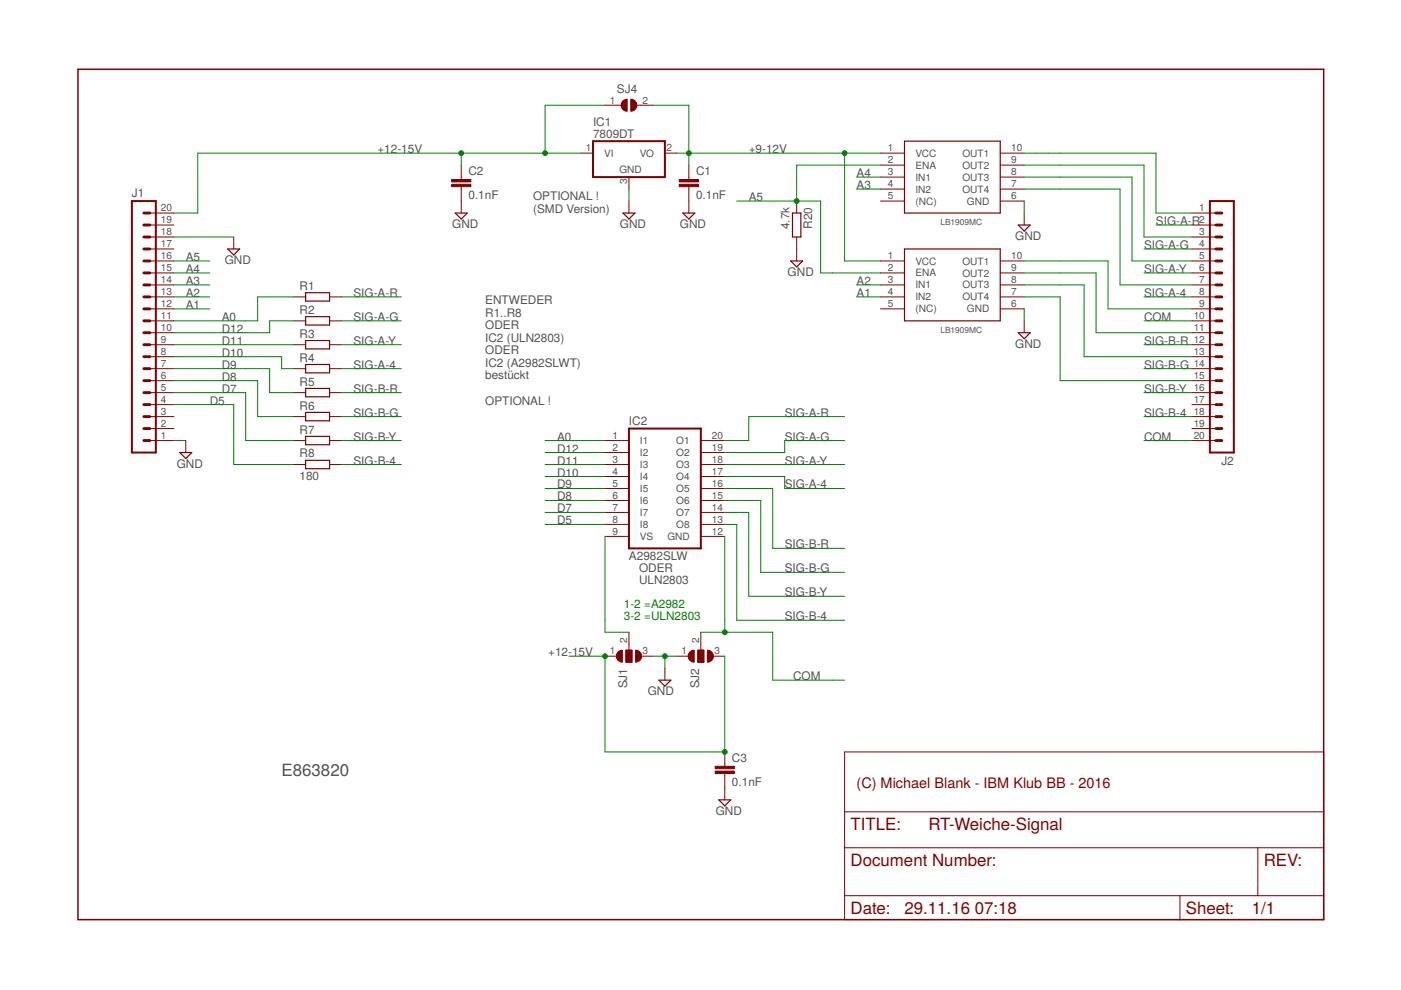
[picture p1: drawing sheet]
<svg xmlns="http://www.w3.org/2000/svg" width="297mm" height="210mm" viewBox="0 0 297 210" stroke-linecap="round" stroke-linejoin="round" font-family="sans-serif">
<path d="M16.5 14.7h264.1v180.3h-264.1z" fill="none" stroke="#800000" stroke-width=".32"/>
<g fill="none" stroke="#800000" stroke-width=".21">
<path d="M97.8 35v3.1M97.8 39.6v5.6M123.2 32.5h2.5M128.3 22.3h3.4M133.3 37.5v2.6M135 22.3h3.4M141 32.5h2.5M146 35v3.1M146 39.6v5.6M186.7 32.5h5.1M186.7 35h5.1M186.7 37.5h5.1"/>
<path d="M212.1 32.5h5M212.1 35h5M212.1 37.5h5M31.8 57.9h5.1M31.8 55.3h5.1M31.8 52.8h5.1M31.8 50.2h5.1M31.8 47.7h5.1M31.8 45.2h5.1M49.6 50.2v2.6M133.3 42.6v2.6M168.9 42.6v2.6"/>
<path d="M168.9 50.2v5.1M186.7 57.9h5.1M186.7 55.3h5.1M186.7 40.1h5.1M186.7 42.6h5.1M212.1 57.9h5M212.1 55.3h5M212.1 40.1h5M212.1 42.6h5M217.1 45.2v2.5M252.7 57.9h5.1M252.7 55.3h5.1"/>
<path d="M252.7 52.8h5.1M252.7 50.2h5.1M252.7 47.7h5.1M252.7 45.2h5.1M31.8 78.2h5.1M31.8 75.6h5.1M31.8 73.1h5.1M31.8 70.5h5.1M31.8 68h5.1M31.8 65.5h5.1M31.8 62.9h5.1M31.8 60.4h5.1"/>
<path d="M62.3 78.2h2.5M62.3 73.1h2.5M62.3 68h2.5M62.3 62.9h2.5M69.9 78.2h2.5M69.9 73.1h2.5M69.9 68h2.5M69.9 62.9h2.5M186.7 65.5h5.1M186.7 62.9h5.1M186.7 60.4h5.1M212.1 65.5h5"/>
<path d="M212.1 62.9h5M212.1 60.4h5M217.1 68v2.5M252.7 78.2h5.1M252.7 75.6h5.1M252.7 73.1h5.1M252.7 70.5h5.1M252.7 68h5.1M252.7 65.5h5.1M252.7 62.9h5.1M252.7 60.4h5.1M31.8 93.4h5.1"/>
<path d="M31.8 90.9h5.1M31.8 88.3h5.1M31.8 85.8h5.1M31.8 83.2h5.1M31.8 80.7h5.1M39.4 93.4v2.5M62.3 93.4h2.5M62.3 88.3h2.5M62.3 83.2h2.5M62.3 98.5h2.5M69.9 93.4h2.5M69.9 88.3h2.5"/>
<path d="M69.9 83.2h2.5M69.9 98.5h2.5M128.3 93.4h5M128.3 95.9h5M128.3 98.5h5M148.6 93.4h5.1M148.6 95.9h5.1M148.6 98.5h5.1M252.7 93.4h5.1M252.7 90.9h5.1M252.7 88.3h5.1M252.7 85.8h5.1"/>
<path d="M252.7 83.2h5.1M252.7 80.7h5.1M128.3 101h5M128.3 103.6h5M128.3 106.1h5M128.3 108.6h5M128.3 111.2h5M128.3 113.7h5M148.6 101h5.1M148.6 103.6h5.1M148.6 106.1h5.1M148.6 108.6h5.1"/>
<path d="M148.6 111.2h5.1M148.6 113.7h5.1M128.3 139.1h2.5M132.7 137.9h1.3v2.5h-1.3zM133.3 134v3.9M135.9 139.1h2.5M143.5 139.1h2.5M148 137.9h1.2v2.5h-1.2zM148.6 134v3.9M151.1 139.1h2.6M141 141.7v2.5M153.7 159.4v3.1"/>
<path d="M179.1 159.4h101.5v35.6h-101.5zM153.7 164v5.6M179.1 179.7h101.5M179.1 172.1h101.5M266.7 179.7v10.2M179.1 189.9h101.5M250.2 189.9v5.1"/>
</g>
<path d="M125.7 29.9h15.3v7.6h-15.3zM28 42.6h5v53.3h-5zM256.5 42.6h5.1v53.3h-5.1zM133.3 90.9h15.3v25.4h-15.3z" fill="none" stroke="#800000" stroke-width=".42"/>
<g fill="none" stroke="#800000" stroke-width=".61">
<path d="M30.5 55.3h1.3M30.5 57.9h1.3M30.5 50.2h1.3M30.5 52.8h1.3M30.5 45.2h1.3M30.5 47.7h1.3M257.8 55.3h1.3M257.8 57.9h1.3M257.8 50.2h1.3M257.8 52.8h1.3M257.8 45.2h1.3M257.8 47.7h1.3"/>
<path d="M30.5 75.6h1.3M30.5 78.2h1.3M30.5 70.5h1.3M30.5 73.1h1.3M30.5 62.9h1.3M30.5 65.5h1.3M30.5 68h1.3M30.5 60.4h1.3M257.8 75.6h1.3M257.8 78.2h1.3M257.8 70.5h1.3M257.8 73.1h1.3"/>
<path d="M257.8 62.9h1.3M257.8 65.5h1.3M257.8 68h1.3M257.8 60.4h1.3M30.5 88.3h1.3M30.5 90.9h1.3M30.5 93.4h1.3M30.5 83.2h1.3M30.5 85.8h1.3M30.5 80.7h1.3M257.8 88.3h1.3M257.8 90.9h1.3"/>
<path d="M257.8 93.4h1.3M257.8 83.2h1.3M257.8 85.8h1.3M257.8 80.7h1.3"/>
</g>
<g fill="none" stroke="#800000" stroke-width=".25">
<path d="M191.8 29.9h20.3v15.3h-20.3zM48.3 52.8h2.5l-1.2 1.3zM96.5 45.2h2.6l-1.3 1.2zM132.1 45.2h2.5l-1.3 1.2zM144.8 45.2h2.5l-1.3 1.2zM167.6 55.3h2.6l-1.3 1.3zM168 45.2h1.8v5h-1.8zM191.8 52.8h20.3v15.2h-20.3zM215.9 47.7h2.5l-1.3 1.3zM64.8 62.1h5.1v1.7h-5.1zM64.8 67.1h5.1v1.8h-5.1zM64.8 72.2h5.1v1.8h-5.1z"/>
<path d="M64.8 77.3h5.1v1.8h-5.1zM215.9 70.5h2.5l-1.3 1.3zM38.1 95.9h2.6l-1.3 1.3zM64.8 82.4h5.1v1.7h-5.1zM64.8 87.4h5.1v1.8h-5.1zM64.8 92.5h5.1v1.8h-5.1zM64.8 97.6h5.1v1.8h-5.1zM139.7 144.2h2.5l-1.2 1.3zM152.4 169.6h2.5l-1.2 1.3z"/>
</g>
<g fill="#800000" stroke="#800000" stroke-width=".21">
<path d="M134.7 137.9a1.27 1.27 0 0 1 1.3 1.2 1.27 1.27 0 0 1-1.3 1.3z" fill-rule="evenodd"/>
<path d="M131 138.3l.5-.4h.5v2.5a1.27 1.27 0 0 1-1.2-.8 1.27 1.27 0 0 1 .2-1.3z" fill-rule="evenodd"/>
<path d="M150 137.9a1.27 1.27 0 0 1 1.3 1.2 1.27 1.27 0 0 1-1.3 1.3z" fill-rule="evenodd"/>
<path d="M146.2 138.3l.5-.4h.5v2.5a1.26 1.26 0 0 1-1.2-.7 1.26 1.26 0 0 1 .2-1.4z" fill-rule="evenodd"/>
<path d="M133.7 21a1.27 1.27 0 0 1 1.3 1.3 1.27 1.27 0 0 1-1.3 1.3z" fill-rule="evenodd"/>
<path d="M132 21.5l1-.5v2.6a1.27 1.27 0 0 1-1.2-.8 1.27 1.27 0 0 1 .2-1.3z" fill-rule="evenodd"/>
</g>
<g fill="#800000" stroke="#800000" stroke-width=".21">
<path d="M132.7 137.9h1.3v2.5h-1.3z"/>
<path d="M148 137.9h1.2v2.5h-1.2z"/>
<path d="M144 39.1h4.1v.5h-4.1z"/>
<path d="M144 38.1h4.1v.5h-4.1z"/>
<path d="M95.8 39.1h4v.5h-4z"/>
<path d="M95.8 38.1h4v.5h-4z"/>
<path d="M151.6 163.5h4.1v.5h-4.1z"/>
<path d="M151.6 162.5h4.1v.5h-4.1z"/>
</g>
<g fill="none" stroke="#008000" stroke-width=".21">
<path d="M97.8 32.5v2.5M123.2 32.5h-81.3v12.7h-5M128.3 22.3h-12.7v10.2M138.4 22.3h7.6v12.7M143.5 32.5h43.2M179.1 32.5v22.8h7.6M181.6 37.5h5.1M186.7 35h-17.8v7.6M217.1 37.5h22.9v17.8h12.7M217.1 35h25.4v15.2h10.2M217.1 32.5h28v12.7h7.6M36.9 55.3h7.6"/>
<path d="M36.9 50.2h12.7M36.9 57.9h7.6M133.3 40.1v2.5M156.2 42.6h17.8v15.3h12.7M181.6 40.1h5.1M217.1 55.3h17.8v10.2h17.8M217.1 40.1h20.4v20.3h15.2M217.1 57.9h15.3v12.6h20.3M217.1 42.6v2.6M242.5 57.9h10.2M242.5 52.8h10.2M245.1 47.7h7.6"/>
<path d="M36.9 65.5h7.6M36.9 75.6h22.8v2.6h2.6M36.9 60.4h7.6M36.9 78.2h20.3v5h5.1M36.9 73.1h25.4M36.9 62.9h7.6M62.3 62.9h-7.7v5.1h-17.7M62.3 68h-5.1v2.5h-20.3M72.4 78.2h12.7M72.4 73.1h12.7M72.4 68h12.7M72.4 62.9h12.7"/>
<path d="M181.6 60.4h5.1M181.6 62.9h5.1M217.1 60.4h12.7v15.2h22.9M217.1 62.9h7.7v17.8h27.9M217.1 65.5v2.5M242.5 78.2h10.2M242.5 73.1h10.2M242.5 68h10.2M242.5 62.9h10.2M36.9 85.8h12.7v12.7h12.7M36.9 83.2h15.2v10.2h10.2M36.9 93.4h2.5"/>
<path d="M36.9 80.7h17.7v7.6h7.7M72.4 98.5h12.7M72.4 83.2h12.7M72.4 93.4h12.7M72.4 88.3h12.7M115.6 98.5h12.7M115.6 93.4h12.7M115.6 95.9h12.7M153.7 98.5h25.4M179.1 88.3h-20.4v5.1h-5M179.1 93.4h-12.7v2.5h-12.7M242.5 83.2h10.2"/>
<path d="M242.5 93.4h10.2M242.5 88.3h10.2M115.6 111.2h12.7M115.6 108.6h12.7M115.6 106.1h12.7M115.6 103.6h12.7M115.6 101h12.7M128.3 113.7v20.3h5M153.7 111.2h2.5v20.3h22.9M153.7 108.6h5v17.8h20.4M153.7 106.1h7.6v15.2h17.8M153.7 103.6h10.1v12.7h15.3"/>
<path d="M153.7 101h12.7v2.6h12.7M153.7 113.7v20.3M120.6 139.1h7.7v20.3h25.4v-20.3M138.4 139.1h5.1M141 139.1v2.6M148.6 134h15.2v10.2h15.3"/>
</g>
<g fill="#008000" stroke="#008000" stroke-width=".21">
<circle cx="141" cy="139.1" r=".51"/>
<circle cx="179.1" cy="32.5" r=".51"/>
<circle cx="146" cy="32.5" r=".51"/>
<circle cx="168.9" cy="42.6" r=".51"/>
<circle cx="97.8" cy="32.5" r=".51"/>
<circle cx="115.6" cy="32.5" r=".51"/>
<circle cx="128.3" cy="139.1" r=".51"/>
<circle cx="153.7" cy="159.4" r=".51"/>
<circle cx="153.7" cy="134" r=".51"/>
</g>
<text font-size="3.6" fill="#505050" x="59.7" y="164.5">E863820</text>
<g font-size="3.6" fill="#800000">
<text x="180.3" y="175.9">TITLE:</text>
<text x="196.8" y="175.9">RT-Weiche-Signal</text>
<text x="180.3" y="183.6">Document Number:</text>
<text x="267.9" y="183.6">REV:</text>
<text x="180.3" y="193.7">Date:</text>
<text x="191.8" y="193.7">29.11.16</text>
<text x="206.7" y="193.7">07:18</text>
<text x="251.4" y="193.7">Sheet:</text>
<text x="265.4" y="193.7">1/1</text>
</g>
<text font-size="3.1" fill="#800000" x="181.6" y="167.1">(C) Michael Blank - IBM Klub BB - 2016</text>
<g font-size="2.5" fill="#505050">
<text x="130.8" y="19.8">SJ4</text>
<text x="125.7" y="29.3">7809DT</text>
<text x="125.7" y="26.8">IC1</text>
<text x="80" y="32.5">+12-15V</text>
<text x="158.7" y="32.5">+9-12V</text>
<text x="28" y="41.9">J1</text>
<text x="99.3" y="37.2">C2</text>
<text x="147.6" y="37.2">C1</text>
<text x="181.6" y="37.5">A4</text>
<text x="181.6" y="40.1">A3</text>
<text x="99.3" y="42.2">0.1nF</text>
<text x="113" y="42.5">OPTIONAL !</text>
<text x="113" y="45.2">(SMD Version)</text>
<text x="147.6" y="42.2">0.1nF</text>
<text x="158.7" y="42.6">A5</text>
<text x="245.1" y="47.7">SIG-A-R</text>
<text x="95.9" y="48.3">GND</text>
<text x="131.4" y="48.3">GND</text>
<text x="144.1" y="48.3">GND</text>
<text x="167.4" y="48.6" transform="rotate(-90 167.4 48.6)">4.7k</text>
<text x="172.2" y="48.5" transform="rotate(-90 172.2 48.5)">R20</text>
<text x="215.3" y="50.9">GND</text>
<text x="242.6" y="52.8">SIG-A-G</text>
<text x="39.4" y="57.9">A4</text>
<text x="39.4" y="55.3">A5</text>
<text x="47.6" y="56">GND</text>
<text x="167" y="58.5">GND</text>
<text x="242.6" y="57.9">SIG-A-Y</text>
<text x="39.4" y="60.4">A3</text>
<text x="39.4" y="62.9">A2</text>
<text x="39.4" y="65.5">A1</text>
<text x="63.5" y="61.4">R1</text>
<text x="74.9" y="62.9">SIG-A-R</text>
<text x="102.9" y="64.5">ENTWEDER</text>
<text x="181.6" y="60.4">A2</text>
<text x="181.6" y="62.9">A1</text>
<text x="242.6" y="62.9">SIG-A-4</text>
<text x="47" y="70.6">D12</text>
<text x="47" y="68">A0</text>
<text x="63.5" y="66.5">R2</text>
<text x="63.5" y="71.6">R3</text>
<text x="74.9" y="68">SIG-A-G</text>
<text x="102.9" y="67.1">R1..R8</text>
<text x="102.9" y="69.8">ODER</text>
<text x="242.6" y="68">COM</text>
<text x="47" y="73.1">D11</text>
<text x="47" y="75.6">D10</text>
<text x="63.5" y="76.7">R4</text>
<text x="74.9" y="73.1">SIG-A-Y</text>
<text x="102.9" y="72.5">IC2 (ULN2803)</text>
<text x="102.9" y="75.1">ODER</text>
<text x="102.9" y="77.8">IC2 (A2982SLWT)</text>
<text x="215.3" y="73.7">GND</text>
<text x="242.6" y="73.1">SIG-B-R</text>
<text x="47" y="83.3">D7</text>
<text x="47" y="80.7">D8</text>
<text x="47" y="78.2">D9</text>
<text x="63.5" y="81.8">R5</text>
<text x="74.9" y="83.3">SIG-B-R</text>
<text x="74.9" y="78.2">SIG-A-4</text>
<text x="102.9" y="80.5">bestückt</text>
<text x="242.6" y="78.2">SIG-B-G</text>
<text x="242.6" y="83.3">SIG-B-Y</text>
<text x="44.5" y="85.8">D5</text>
<text x="63.5" y="86.8">R6</text>
<text x="74.9" y="88.3">SIG-B-G</text>
<text x="102.9" y="85.8">OPTIONAL !</text>
<text x="166.4" y="88.3">SIG-A-R</text>
<text x="242.6" y="88.3">SIG-B-4</text>
<text x="63.5" y="91.9">R7</text>
<text x="74.9" y="93.4">SIG-B-Y</text>
<text x="118.1" y="96">D12</text>
<text x="118.1" y="93.4">A0</text>
<text x="133.4" y="90.1">IC2</text>
<text x="166.4" y="93.4">SIG-A-G</text>
<text x="242.6" y="93.4">COM</text>
<text x="37.5" y="99.1">GND</text>
<text x="63.5" y="101.8">180</text>
<text x="63.5" y="97">R8</text>
<text x="74.9" y="98.5">SIG-B-4</text>
<text x="118.1" y="98.5">D11</text>
<text x="118.1" y="101">D10</text>
<text x="166.4" y="98.5">SIG-A-Y</text>
<text x="259" y="98.5">J2</text>
<text x="118.1" y="106.1">D8</text>
<text x="118.1" y="103.6">D9</text>
<text x="166.4" y="103.6">SIG-A-4</text>
<text x="118.1" y="111.2">D5</text>
<text x="118.1" y="108.6">D7</text>
<text x="133.4" y="118.8">A2982SLW</text>
<text x="166.4" y="116.3">SIG-B-R</text>
<text x="135.5" y="121.2">ODER</text>
<text x="135.5" y="123.9">ULN2803</text>
<text x="166.4" y="121.3">SIG-B-G</text>
<text x="166.4" y="126.4">SIG-B-Y</text>
<text x="166.4" y="131.5">SIG-B-4</text>
<text x="116.2" y="139.1">+12-15V</text>
<text x="133" y="146" transform="rotate(-90 133 146)">SJ1</text>
<text x="137.3" y="147.4">GND</text>
<text x="148.2" y="146" transform="rotate(-90 148.2 146)">SJ2</text>
<text x="168.2" y="144.2">COM</text>
<text x="155.2" y="161.6">C3</text>
<text x="155.2" y="166.7">0.1nF</text>
<text x="151.8" y="172.8">GND</text>
</g>
<g font-size="2.5" fill="#008000">
<text x="132.3" y="128.8">1-2 =A2982</text>
<text x="132.3" y="131.5">3-2 =ULN2803</text>
</g>
<g font-size="2.1" fill="#505050">
<text x="129.3" y="22">1</text>
<text x="136.2" y="22">2</text>
<text x="124.2" y="32.1">1</text>
<text x="128.1" y="33.2">VI</text>
<text x="135.6" y="33.2">VO</text>
<text x="141.3" y="32.1">2</text>
<text x="188.2" y="32.1">1</text>
<text x="188.2" y="34.7">2</text>
<text x="194.1" y="33.2">VCC</text>
<text x="194.1" y="35.8">ENA</text>
<text x="204" y="33.2">OUT1</text>
<text x="204" y="35.8">OUT2</text>
<text x="214.4" y="32.1">10</text>
<text x="214.4" y="34.7">9</text>
<text x="131.3" y="36.8">GND</text>
<text x="133" y="39.1" transform="rotate(-90 133 39.1)">3</text>
<text x="188.2" y="37.2">3</text>
<text x="188.2" y="39.7">4</text>
<text x="194.1" y="38.3">IN1</text>
<text x="194.1" y="40.8">IN2</text>
<text x="204" y="38.3">OUT3</text>
<text x="204" y="40.8">OUT4</text>
<text x="214.4" y="37.2">8</text>
<text x="214.4" y="39.7">7</text>
<text x="34.1" y="47.3">19</text>
<text x="34.1" y="44.8">20</text>
<text x="188.2" y="42.3">5</text>
<text x="194.1" y="43.4">(NC)</text>
<text x="205" y="43.4">GND</text>
<text x="214.4" y="42.3">6</text>
<text x="254.3" y="44.8">1</text>
<text x="254.3" y="47.3">2</text>
<text x="34.1" y="52.4">17</text>
<text x="34.1" y="49.9">18</text>
<text x="254.3" y="49.9">3</text>
<text x="254.3" y="52.4">4</text>
<text x="34.1" y="57.5">15</text>
<text x="34.1" y="55">16</text>
<text x="188.2" y="55">1</text>
<text x="188.2" y="57.5">2</text>
<text x="194.1" y="56.1">VCC</text>
<text x="194.1" y="58.6">ENA</text>
<text x="204" y="56.1">OUT1</text>
<text x="204" y="58.6">OUT2</text>
<text x="214.4" y="55">10</text>
<text x="214.4" y="57.5">9</text>
<text x="254.3" y="55">5</text>
<text x="254.3" y="57.5">6</text>
<text x="34.1" y="65.1">12</text>
<text x="34.1" y="62.6">13</text>
<text x="34.1" y="60">14</text>
<text x="188.2" y="60">3</text>
<text x="188.2" y="62.6">4</text>
<text x="188.2" y="65.1">5</text>
<text x="194.1" y="61.2">IN1</text>
<text x="194.1" y="63.7">IN2</text>
<text x="204" y="61.2">OUT3</text>
<text x="204" y="63.7">OUT4</text>
<text x="214.4" y="60">8</text>
<text x="214.4" y="62.6">7</text>
<text x="214.4" y="65.1">6</text>
<text x="254.3" y="60">7</text>
<text x="254.3" y="62.6">8</text>
<text x="254.3" y="65.1">9</text>
<text x="34.1" y="70.2">10</text>
<text x="34.1" y="67.7">11</text>
<text x="194.1" y="66.2">(NC)</text>
<text x="205" y="66.2">GND</text>
<text x="253.1" y="67.7">10</text>
<text x="253.1" y="70.2">11</text>
<text x="34.1" y="77.8">7</text>
<text x="34.1" y="75.3">8</text>
<text x="34.1" y="72.7">9</text>
<text x="253.1" y="72.7">12</text>
<text x="253.1" y="75.3">13</text>
<text x="253.1" y="77.8">14</text>
<text x="34.1" y="82.9">5</text>
<text x="34.1" y="80.4">6</text>
<text x="253.1" y="80.4">15</text>
<text x="253.1" y="82.9">16</text>
<text x="34.1" y="88">3</text>
<text x="34.1" y="85.4">4</text>
<text x="253.1" y="85.4">17</text>
<text x="253.1" y="88">18</text>
<text x="34.1" y="93.1">1</text>
<text x="34.1" y="90.5">2</text>
<text x="129.8" y="93.1">1</text>
<text x="129.8" y="95.6">2</text>
<text x="135.7" y="94.2">I1</text>
<text x="143.4" y="94.2">O1</text>
<text x="150.9" y="93.1">20</text>
<text x="150.9" y="95.6">19</text>
<text x="253.1" y="90.5">19</text>
<text x="253.1" y="93.1">20</text>
<text x="129.8" y="98.1">3</text>
<text x="129.8" y="100.7">4</text>
<text x="135.7" y="96.7">I2</text>
<text x="135.7" y="99.3">I3</text>
<text x="135.7" y="101.8">I4</text>
<text x="143.4" y="96.7">O2</text>
<text x="143.4" y="99.3">O3</text>
<text x="143.4" y="101.8">O4</text>
<text x="150.9" y="98.1">18</text>
<text x="150.9" y="100.7">17</text>
<text x="129.8" y="103.2">5</text>
<text x="129.8" y="105.8">6</text>
<text x="135.7" y="104.3">I5</text>
<text x="135.7" y="106.9">I6</text>
<text x="143.4" y="104.3">O5</text>
<text x="143.4" y="106.9">O6</text>
<text x="150.9" y="103.2">16</text>
<text x="150.9" y="105.8">15</text>
<text x="129.8" y="108.3">7</text>
<text x="129.8" y="110.8">8</text>
<text x="129.8" y="113.4">9</text>
<text x="135.7" y="109.4">I7</text>
<text x="135.7" y="112">I8</text>
<text x="143.4" y="112">O8</text>
<text x="143.4" y="109.4">O7</text>
<text x="150.9" y="110.8">13</text>
<text x="150.9" y="108.3">14</text>
<text x="150.9" y="113.4">12</text>
<text x="135.7" y="114.5">VS</text>
<text x="141.5" y="114.5">GND</text>
<text x="133" y="136.2" transform="rotate(-90 133 136.2)">2</text>
<text x="148.2" y="136.2" transform="rotate(-90 148.2 136.2)">2</text>
<text x="129.3" y="138.8">1</text>
<text x="136.2" y="138.8">3</text>
<text x="144.5" y="138.8">1</text>
<text x="151.5" y="138.8">3</text>
</g>
<g font-size="1.8" fill="#505050">
<text x="199.4" y="47.7">LB1909MC</text>
<text x="199.4" y="70.6">LB1909MC</text>
</g>
</svg>
